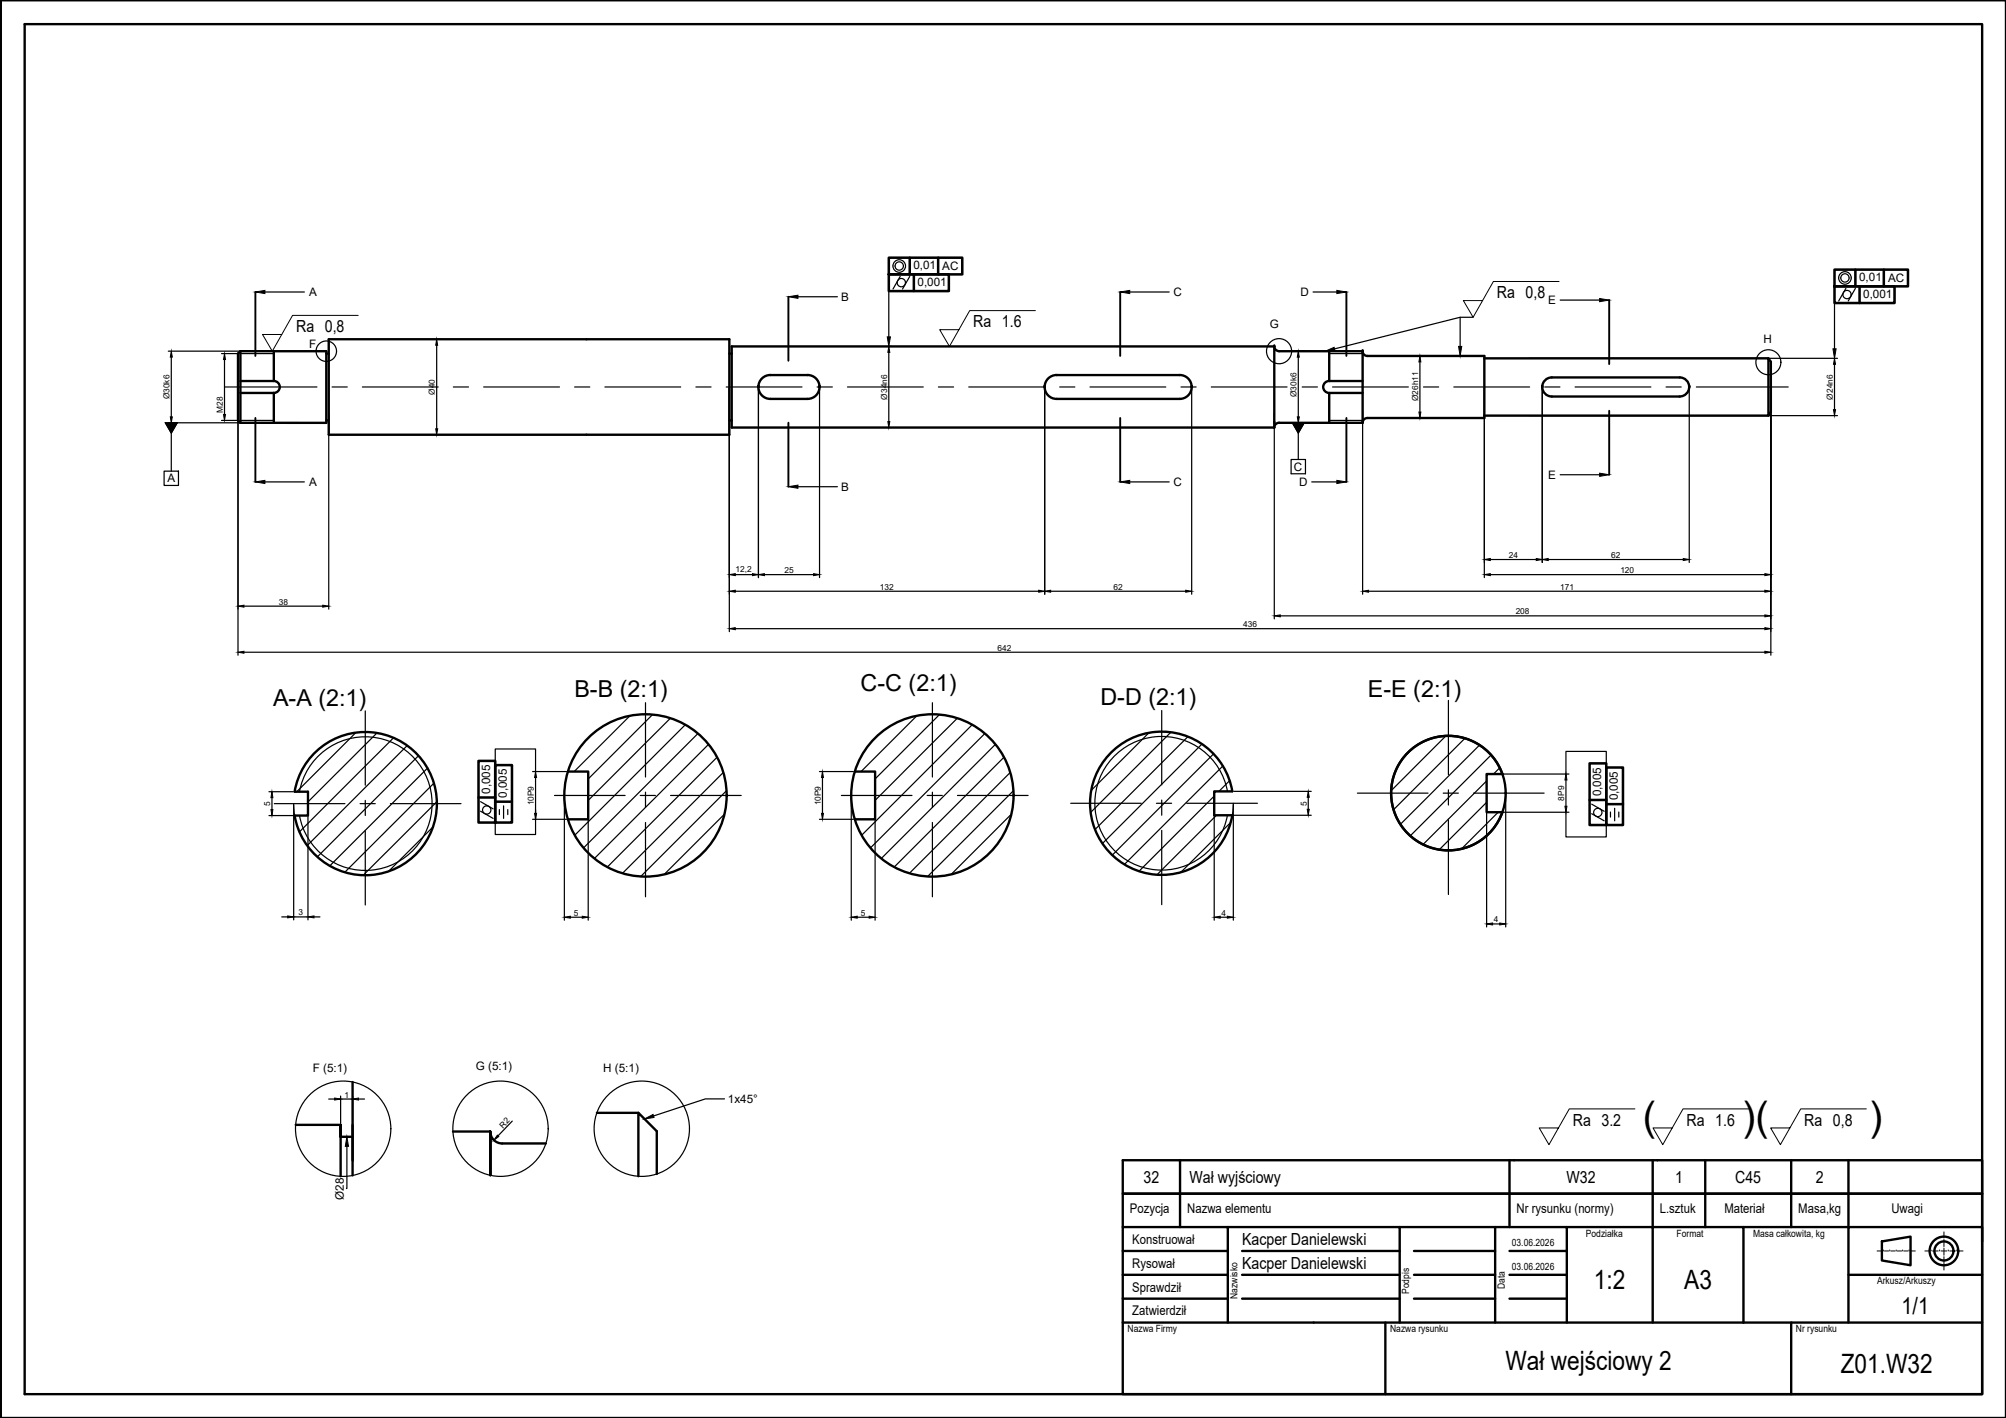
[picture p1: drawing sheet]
<svg xmlns="http://www.w3.org/2000/svg" width="420mm" height="297mm" viewBox="0 0 420 297" stroke-linecap="round" stroke-linejoin="round" font-family="sans-serif">
<!-- layer: gruba -->
<g fill="none" stroke="#000" stroke-width=".5">
<path d="M.2 .1h420v296.9h-420zM5.2 5.1h410v286.9h-410zM50.4 73.6l-.6 .5v14l.6 .5M50.4 73.6h17.9v15h-17.9M50.4 79.8h7M50.4 73.6v15M57.3 79.8a1.25 1.25 0 0 1 1.3 1.3 1.25 1.25 0 0 1-1.3 1.2M57.4 73.6v6.2M68.3 74.1h.6M68.9 71.1h83.9v20h-83.9zM152.8 74.1h.5M159.8 79.1l1-.5h.6h7.7a2.5 2.5 0 0 1 2.6 2.5 2.5 2.5 0 0 1-2.5 2.5h-7.9a2.5 2.5 0 0 1-2.3-1.7 2.5 2.5 0 0 1 .8-2.8z"/>
<path d="M219.7 79.1l1-.5h.6h25.8a2.5 2.5 0 0 1 2.5 2.5 2.5 2.5 0 0 1-2.5 2.5h-25.8a2.5 2.5 0 0 1-2.4-1.7 2.5 2.5 0 0 1 .8-2.8zM266.9 72.6a1 1 0 0 0 1 1h17.5M266.9 72.6h-113.6v17h113.6M266.9 72.6v17M278.4 79.8a1.25 1.25 0 0 0-1.3 1.3 1.25 1.25 0 0 0 1.3 1.2M278.4 79.8h7M278.4 73.6v6.2M285.4 73.6a1 1 0 0 0 1 1h24.5v13h-24.5a1 1 0 0 0-1 1M285.4 73.6v15M310.9 75.1h59.5v12l.5-.7v-10.6l-.5-.7M323.6 79.6l.9-.5h.5h26.8a1.99 1.99 0 0 1 2 2 1.99 1.99 0 0 1-2 2h-26.8a1.99 1.99 0 0 1-1.8-1.3 1.99 1.99 0 0 1 .4-2.2zM50.4 82.3h7"/>
<path d="M57.4 82.3v6.3M68.3 88.1h.6M152.8 88.1h.5M285.4 82.3h-7v6.3M285.4 88.6h-17.5a1 1 0 0 0-1 1M310.9 87.1h59.5M65.7 157.9a15 15 0 0 1 23.2 2.1 15 15 0 0 1-6.8 22.3 15 15 0 0 1-20.4-11.5h2.8v-5h-2.8a14.9 14.9 0 0 1 4-7.9zM232.8 157.6a15 15 0 0 1 25.3 8.2h-3.8v5h3.8a15 15 0 0 1-21.7 10.8 15 15 0 0 1-3.6-24zM119 161.6h4.2v10h-4.2M179 161.6h4.3v10h-4.3M314.7 162.1a12 12 0 0 0-18.5-5.6 12 12 0 0 0 0 19.3 12 12 0 0 0 18.5-5.7h-3.3v-8h3.3M61.9 235.6h9.4"/>
<path d="M73.9 238.1h-2.6v-2.5v10.8M73.9 226.7v19.5M94.9 237h7.8v9.2v-9.2a2.48 2.48 0 0 0 2.5 2.5h9.1M125 233.1h8.7M137.6 245.9v-8.9l-3.9-3.9v13.3"/>
<circle cx="135.2" cy="166.6" r="17"/>
<circle cx="195.3" cy="166.6" r="17"/>
<circle cx="303.4" cy="166.1" r="12"/>
</g>
<g fill="#000">
<circle cx="266.9" cy="72.6" r=".25"/>
<circle cx="285.4" cy="73.6" r=".25"/>
<circle cx="158.9" cy="81.1" r=".25"/>
<circle cx="171.7" cy="81.1" r=".25"/>
<circle cx="218.8" cy="81.1" r=".25"/>
<circle cx="249.6" cy="81.1" r=".25"/>
<circle cx="266.9" cy="88.6" r=".25"/>
<circle cx="323" cy="81.1" r=".25"/>
<circle cx="353.8" cy="81.1" r=".25"/>
</g>
<!-- layer: chuda -->
<g fill="none" stroke="#000" stroke-width=".25">
<path d="M188.5 57.9l-1.5 2.6M190.5 57.9l-1.5 2.6M35.3 73.6h21.7M35.9 74.8v12.5M46.4 74.1h3.6M47 75.3v11.5M49.8 74.4v62.9M50.4 74.1h7M55.5 61.2h8.3M91.5 72.3v17.5M91.8 71.1h.3M167.1 62.2h8.3"/>
<path d="M186.2 73.8v14.5M186.5 72.6h.3M193.3 61h-7.1v9.6M236.6 61.2h8.3M271.3 73.6h2.2M271.9 74.8v12.5M275 61.2h5M278.4 74.1h7M297.4 75.8v10.5M297.7 74.6h.3M305.8 66.5v6.1M308.5 66.5h-2.7l-26.3 6.6"/>
<path d="M320.3 75.1h64.6M326.8 62.9h8.2M370.9 76.1v61.2M384.2 76.3v9.5M386.6 60.4l-1.5 2.6M388.6 60.4l-1.5 2.6M391.4 63.5h-7.2v9.6M34.4 98.7h3v3h-3zM34.6 88.6h2.5l-1.2 2.1zM35.3 88.6h21.7M35.9 90.7v8M46.4 88.1h3.6"/>
<path d="M50.4 88.1h7M68.9 86.7v40.9M91.8 91.1h.3M152.8 81.4v50.9M158.9 81.4v39.6M171.7 81.4v39.6M186.5 89.6h.3M218.8 81.4v43.1M249.6 81.4v43.1M266.9 86.7v42.9M270.4 96.3h3v2.9h-3zM270.7 88.6l1.2 2.1 1.3-2.1"/>
<path d="M271.3 88.6h2.2M271.9 90.7v5.6M278.4 88.1h7M285.4 86v38.5M297.7 87.6h.3M310.9 81.4v39.6M320.3 87.1h64.6M323 81.4v36.4M326.8 99.4h8.2M353.8 81.4v36.4M55.5 101h8.3M167.1 102h8.3"/>
<path d="M236.6 101h8.3M274.7 101h5.3M312.1 117.2h9.7M324.3 117.2h28.3M51.1 136.6h318.6M51.1 127h16.5M154 131.7h215.7M154 120.4h3.6M154 123.9h63.6M160.1 120.4h10.3M220.1 123.9h28.2M268.1 129h101.6"/>
<path d="M286.6 123.9h83.1M312.1 120.4h57.6M74.5 153.5l-12.3 12.3M79 153.5l-14.5 14.5M82.4 154.6l-19.7 19.7M85.3 156.2l-21 20.9M87.7 158.3l-21.2 21.2M103.7 159.4v-2.5h8.5v4.7M131.9 149.9l-11.6 11.7M136.7 149.7l-13.5 13.5M140.4 150.4l-17.2 17.3M143.5 151.8l-23.1 23.2"/>
<path d="M146.2 153.7l-24 23.9M148.4 155.9l-23.9 23.9M150.2 158.6l-23 23M192 149.9l-11.6 11.7M196.8 149.7l-13.5 13.5M200.5 150.4l-17.2 17.3M203.6 151.8l-23.1 23.2M206.3 153.7l-24 23.9M208.5 155.9l-23.9 23.9M210.3 158.6l-23 23M240.6 153.5l-12 12.1M245.2 153.4l-16.8 16.8"/>
<path d="M248.8 154.3l-19.4 19.5M251.7 155.9l-20.8 20.8M254.2 157.9l-21.2 21.2M302.8 154.2l-11.4 11.4M306.8 154.7l-14.9 14.9M309.9 156.1l-16.6 16.6M312.3 158.1l-16.9 17M336.4 159.9v-2.5h-8.4v4.7M56.3 170.8h5.1M56.3 165.8h5.1M57 167.1v2.5M61.5 168.3l.2 2.5"/>
<path d="M61.5 168.7v24M62.7 165.8a14 14 0 0 1 21.5-9.1 14 14 0 0 1 0 23.3 14 14 0 0 1-21.5-9.2M64.5 168.7v24M89.5 160.9l-20.4 20.5M90.7 173.2l-9.3 9.3M90.9 164.1l-18.7 18.6M91.5 167.9l-15.4 15.4M100.7 169.9l2.6 1.5M100.7 167.9l2.6 1.5M104.6 169.6v1M105.5 168.8v2.6M106.4 169.6v1"/>
<path d="M111.5 161.6h7.1M111.5 171.6h7.1M112.2 169.6v5.2h-8.5v-2.5M112.2 162.9v7.5M118.2 166.9v25.9M119.2 171.6l-.2 .2M123.2 166.9v25.9M151.5 161.8l-21.1 21.1M151.7 170.5l-12.6 12.7M152.2 165.6l-18 18M171.6 161.6h7.1M171.6 171.6h7.1"/>
<path d="M172.3 162.9v7.5M178.3 166.9v25.9M179.3 171.6l-.2 .2M183.3 166.9v25.9M211.6 161.8l-21.1 21.1M211.8 170.5l-12.6 12.7M212.3 165.6l-18 18M254.3 166.8l-15.7 15.7M254.3 168.6v24.2M254.8 170.8l-12.5 12.4M256.1 160.5l-20.6 20.6M257.1 165.8a14 14 0 0 0-21.5-9.2 14 14 0 0 0 0 23.3 14 14 0 0 0 21.5-9.1"/>
<path d="M257.5 163.5l-2.2 2.3M257.8 172.3l-10.5 10.4M258.3 168.3l-.2 2.5M258.3 168.6v24.2M258.4 170.8h16.2M258.4 165.8h16.2M274 167v2.5M311.4 163.6l-13.3 13.3M311.4 168.1l-9.9 9.9M311.4 166.5v27.7M311.7 162.1h16.9M311.7 170.1h16.9"/>
<path d="M313.8 170.1l-7.7 7.7M314.1 160.8l-1.3 1.3M315.4 166.5v27.7M328 170.1v5.2h8.4v-2.5M328 163.4v5.5M333.4 170.5l2.6 1.4M333.4 168.5l2.6 1.4M337.3 170.1v1.1M338.2 169.3v2.6M339.1 170.1v1.1M59 192.1h1.3M61.5 192.1h3"/>
<path d="M65.8 192.1h1.2M119.5 192.1h2.5M179.5 192.1h2.5M255.6 192.1h1.5M312.6 193.5h1.5M68.8 230.2h1.3M71.3 229.6v5.7M71.3 230.2h2.6M73.9 229.6v5.7M75.1 230.2h1.2M107.3 234.8l-3 3.1M151.7 230.2h-4l-10.8 3.6"/>
<path d="M72.7 240.1l-.1 8.9"/>
<circle cx="188.3" cy="55.7" r="1.32"/>
<circle cx="188.3" cy="55.7" r=".87"/>
<circle cx="188.8" cy="59.2" r=".87"/>
<circle cx="386.4" cy="58.2" r="1.32"/>
<circle cx="386.4" cy="58.2" r=".87"/>
<circle cx="68.3" cy="73.6" r="2.14"/>
<circle cx="267.9" cy="73.6" r="2.63"/>
<circle cx="370.4" cy="75.9" r="2.62"/>
<circle cx="386.9" cy="61.7" r=".87"/>
<circle cx="101.9" cy="169.7" r=".87"/>
<circle cx="334.7" cy="170.2" r=".87"/>
<circle cx="71.9" cy="236.4" r="10"/>
<circle cx="104.8" cy="236.4" r="10"/>
<circle cx="134.4" cy="236.4" r="10"/>
</g>
<!-- layer: Linia gruba -->
<g fill="none" stroke="#000" stroke-width=".5">
<path d="M247.2 243h110v14M257.2 257h36v20M293.2 257h20v20M313.2 257h15v20M316.2 243v14M328.2 257h18v20M346.2 243v14h19v20M357.2 243h18v14M375.2 243h40v7M387.2 243v14h-22M415.2 250h-180v7M415.2 250h-180v-7h12v14"/>
<path d="M415.2 250v10.1M235.2 277h180v15h-180zM235.2 277v-20h22v20M235.2 267h22M235.2 272h22M235.2 262.1h22M260.2 267h33M260.2 272h33M260.2 262.1h33M290.2 277v15M296.2 267h17M296.2 272h17"/>
<path d="M296.2 262.1h17M316.2 267h12M316.2 272h12M316.2 262.1h12M375.2 277v15M387.2 277v-20h28v20M387.2 267h28M394.2 260.1l6-1.1v6l-6-1z"/>
<circle cx="407.2" cy="262" r="3"/>
<circle cx="407.2" cy="262" r="2"/>
</g>
<!-- layer: Osie -->
<g fill="none" stroke="#000" stroke-width=".21">
<path d="M407.2 259.3h.1M407.2 258v1M407.2 259.6v1.2M393.2 262.1h1M394.5 262.1h.1M394.7 262.1h.9M395.8 262.1h.1M396 262.1h.9M397.2 262.1h.1M397.4 262.1h.9M398.5 262.1h.1M398.7 262.1h.9"/>
<path d="M399.9 262.1h.1M400.1 262.1h1.1M403.2 262.1h1M404.5 262.1h.1M404.8 262.1h1.2M406.3 262.1h.1M406.6 262.1h1.2M407.2 261.1h.1M407.2 262.9h.1M407.2 264.7h.1M407.2 261.4v1.2M407.2 263.2v1.2"/>
<path d="M407.2 265v1M408.1 262.1h.1M408.4 262.1h1.2M409.9 262.1h.1M410.2 262.1h1"/>
</g>
<!-- layer: Wymiary -->
<path d="M326.5 59h-13.7l-4.3 7.5-2-3.5h4M75 66.1h-13.7l-4.3 7.5-2-3.5h4M216.9 65.1h-13.8l-4.2 7.5-2.1-3.5h4M342.4 232.3h-13.7l-4.3 7.5-2-3.5h4M366.3 232.3h-13.8l-4.2 7.5-2.1-3.5h4M390.9 232.3h-13.7l-4.3 7.5-2-3.5h4" fill="none" stroke="#000" stroke-width=".21"/>
<!-- layer: przekroj -->
<path d="M53.5 61.2v13.4M165.1 62.2v13.4M234.6 61.2v13.4M282 61.2v13.4M337 62.9v13.4M53.5 87.6v13.4M165.1 88.5v13.5M234.6 87.6v13.4M282 87.6v13.4M337 86v13.4" fill="none" stroke="#000" stroke-width=".4"/>
<!-- layer: chuda -->
<g fill="#000" stroke="#000" stroke-width=".21">
<path d="M35.9 73.6l.2 1.2h-.4zM47 74.1l.2 1.2h-.4zM53.5 61.2l2-.4v.7zM91.5 71.1l.2 1.2h-.4zM165.1 62.2l2-.4v.7zM186.2 72.6l.2 1.2h-.4zM185.8 70.6h.7l-.3 2zM234.6 61.2l2-.4v.7zM271.9 73.6l.2 1.2h-.4zM277.6 73.6l1.8-.8 .2 .6zM280 60.8l2 .4-2 .3zM297.4 74.6l.2 1.2h-.4z"/>
<path d="M305.5 72.6h.7l-.4 2zM335 62.5l2 .4-2 .3zM384.2 75.1l.3 1.2h-.5zM383.9 73.1h.7l-.4 2zM34.6 88.6h2.5l-1.2 2.1zM35.7 87.3h.4l-.2 1.3zM46.8 86.8h.4l-.2 1.3zM91.3 89.8h.4l-.2 1.3zM186 88.3h.4l-.2 1.3zM270.7 88.6h2.5l-1.3 2.1zM271.7 87.3h.4l-.2 1.3zM297.2 86.3h.4l-.2 1.3z"/>
<path d="M335 99.1l2 .3-2 .4zM384 85.8h.5l-.3 1.3zM53.5 101l2-.4v.7zM165.1 102l2-.4v.7zM234.6 101l2-.4v.7zM280 100.6l2 .4-2 .3zM310.9 117.2l1.2-.2v.4zM321.8 117l1.2 .2-1.2 .2zM323 117.2l1.3-.2v.4zM352.6 117l1.2 .2-1.2 .2zM49.8 136.6l1.3-.2v.4zM49.8 127l1.3-.2v.4z"/>
<path d="M67.6 126.8l1.3 .2-1.3 .2zM152.8 131.7l1.2-.2v.4zM152.8 120.4l1.2-.2v.4zM152.8 123.9l1.2-.3v.5zM157.6 120.2l1.3 .2-1.3 .2zM158.9 120.4l1.2-.2v.4zM170.4 120.2l1.3 .2-1.3 .2zM217.6 123.6l1.2 .3-1.2 .2zM218.8 123.9l1.3-.3v.5zM248.3 123.6l1.3 .3-1.3 .2zM266.9 129l1.2-.2v.4zM285.4 123.9l1.2-.3v.5z"/>
<path d="M310.9 120.4l1.2-.2v.4zM369.7 136.4l1.2 .2-1.2 .2zM369.7 131.5l1.2 .2-1.2 .2zM369.7 128.8l1.2 .2-1.2 .2zM369.7 120.2l1.2 .2-1.2 .2zM369.7 123.6l1.2 .3-1.2 .2zM56.7 169.6h.5l-.2 1.2zM57 165.8l.2 1.3h-.5zM112.2 161.6l.2 1.3h-.4zM112 170.4h.4l-.2 1.2zM172.3 161.6l.2 1.3h-.4zM172.1 170.4h.4l-.2 1.2z"/>
<path d="M273.8 169.5h.4l-.2 1.3zM274 165.8l.2 1.2h-.4zM328 162.1l.2 1.3h-.4zM327.8 168.9h.4l-.2 1.2zM60.3 191.9l1.2 .2-1.2 .2zM64.5 192.1l1.3-.2v.4zM118.2 192.1l1.3-.2v.4zM122 191.9l1.2 .2-1.2 .2zM178.3 192.1l1.2-.2v.4zM182 191.9l1.3 .2-1.3 .2zM254.3 192.1l1.3-.2v.4zM257.1 191.9l1.2 .2-1.2 .2z"/>
<path d="M311.4 193.5l1.2-.2v.5zM314.1 193.3l1.3 .2-1.3 .3zM70.1 230l1.2 .2-1.2 .2zM73.9 230.2l1.2-.2v.4zM104.2 237.8l.3 .3-1 .7zM135 234.4l1.8-.9 .2 .6zM72.7 238.1l.3 2h-.7z"/>
</g>
<g fill="none" stroke="#000" stroke-width=".25">
<path d="M47.2 81.1h19.2M69.6 81.1h3.1M75.9 81.1h15.9M95 81.1h3.1M101.3 81.1h15.9M120.4 81.1h3.1M126.7 81.1h15.9M145.8 81.1h3.1M152.1 81.1h15.9M171.2 81.1h3.1M177.5 81.1h15.9M196.6 81.1h3.1"/>
<path d="M202.9 81.1h15.9M222 81.1h3.1M228.3 81.1h15.9M247.4 81.1h3.1M253.7 81.1h15.9M272.8 81.1h3.1M279.1 81.1h15.9M298.2 81.1h3.1M304.5 81.1h15.9M323.6 81.1h3.1M329.9 81.1h15.9M349 81.1h3.1"/>
<path d="M355.3 81.1h19.2M76.5 148.9v15.6M135.2 147.2v15.6M195.3 147.2v15.6M243.3 148.8v15.6M303.4 146.7v15.6M57.4 168.3h14.8M75.4 168.3h3.2M76.5 167.7v3.1M76.5 174v15.6M81.8 168.3h14.8M116.1 166.6h14.8"/>
<path d="M134.1 166.6h3.2M135.2 165.9v3.2M135.2 172.3v15.6M140.5 166.6h14.7M176.2 166.6h14.8M194.2 166.6h3.2M195.3 165.9v3.2M195.3 172.3v15.6M200.5 166.6h14.8M224.3 168.3h14.7M242.2 168.3h3.2M243.3 167.6v3.2"/>
<path d="M243.3 173.9v15.6M248.6 168.3h14.8M284.3 166.1h14.8M302.3 166.1h3.2M303.4 165.5v3.1M303.4 171.8v15.6M308.6 166.1h14.8"/>
</g>
<!-- layer: chuda -->
<g fill="none" stroke="#000" stroke-width=".53">
<path d="M186.2 54h15.3v3.5h-15.3zM186.2 57.5h12.5v3.5h-12.5zM190.5 54v3.5M191.4 57.5v3.5M196.5 54v3.5M384.2 56.5h15.4v3.5h-15.4zM384.2 60h12.6v3.5h-12.6zM388.6 56.5v3.5M389.5 60v3.5M394.6 56.5v3.5M100.2 159.4h3.5v12.9h-3.5zM332.9 159.9h3.5v12.9h-3.5z"/>
<path d="M100.2 167.1h3.5M103.7 160.3h3.5v12h-3.5zM103.7 167.9h3.5M332.9 167.6h3.5M336.4 160.8h3.5v12h-3.5zM336.4 168.5h3.5"/>
</g>
<g font-size="8.4">
<text x="344.1" y="236.7">(</text>
<text x="364.9" y="236.7">)(</text>
<text x="391.5" y="236.7">)</text>
</g>
<g font-size="5.6">
<text x="333.9" y="270.1">1:2</text>
<text x="352.8" y="270">A3</text>
<text x="315.3" y="287">Wał wejściowy 2</text>
<text x="385.5" y="287.5">Z01.W32</text>
</g>
<g font-size="4.9">
<text x="57.2" y="148">A-A (2:1)</text>
<text x="120.3" y="146">B-B (2:1)</text>
<text x="180.3" y="144.8">C-C (2:1)</text>
<text x="230.5" y="147.7">D-D (2:1)</text>
<text x="286.5" y="146">E-E (2:1)</text>
<text x="398.3" y="275.3">1/1</text>
</g>
<g font-size="3.5">
<text x="313.5" y="62.5">Ra 0,8</text>
<text x="62" y="69.6">Ra 0,8</text>
<text x="203.9" y="68.6">Ra 1.6</text>
<text x="329.4" y="235.8">Ra 3.2</text>
<text x="353.3" y="235.8">Ra 1.6</text>
<text x="377.9" y="235.8">Ra 0,8</text>
<text x="239.5" y="247.8">32</text>
<text x="249.2" y="247.8">Wał wyjściowy</text>
<text x="328.1" y="247.8">W32</text>
<text x="350.8" y="247.8">1</text>
<text x="363.4" y="247.8">C45</text>
<text x="380.3" y="247.8">2</text>
<text x="260.2" y="260.8">Kacper Danielewski</text>
<text x="260.2" y="265.8">Kacper Danielewski</text>
</g>
<g font-size="2.8">
<text x="236.7" y="254">Pozycja</text>
<text x="248.7" y="254">Nazwa elementu</text>
<text x="317.7" y="254">Nr rysunku (normy)</text>
<text x="347.7" y="254">L.sztuk</text>
<text x="361.2" y="254">Materiał</text>
<text x="376.7" y="254">Masa,kg</text>
<text x="396.2" y="254">Uwagi</text>
<text x="237.2" y="260.5">Konstruował</text>
<text x="237.2" y="265.5">Rysował</text>
<text x="237.2" y="270.5">Sprawdził</text>
<text x="237.2" y="275.5">Zatwierdził</text>
</g>
<g font-size="2.4">
<text x="191.3" y="56.4">0,01</text>
<text x="192.2" y="59.9">0,001</text>
<text x="197.4" y="56.6">AC</text>
<text x="389.4" y="58.9">0,01</text>
<text x="395.4" y="59.1">AC</text>
<text x="64.7" y="62">A</text>
<text x="176.2" y="63">B</text>
<text x="245.8" y="62.1">C</text>
<text x="272.4" y="62">D</text>
<text x="324.3" y="63.7">E</text>
<text x="390.3" y="62.4">0,001</text>
<text x="266" y="68.8">G</text>
<text x="369.4" y="71.8">H</text>
<text x="64.8" y="72.9">F</text>
<text x="35.1" y="101">A</text>
<text x="64.7" y="101.8">A</text>
<text x="245.8" y="101.8">C</text>
<text x="271" y="98.6">C</text>
<text x="272.1" y="101.8">D</text>
<text x="324.3" y="100.3">E</text>
<text x="176.2" y="102.8">B</text>
<text x="102.7" y="166.3" transform="rotate(-90 102.7 166.3)">0,005</text>
<text x="106.2" y="167.2" transform="rotate(-90 106.2 167.2)">0,005</text>
<text x="335.4" y="166.8" transform="rotate(-90 335.4 166.8)">0,005</text>
<text x="338.9" y="167.7" transform="rotate(-90 338.9 167.7)">0,005</text>
<text x="65.5" y="224.5">F (5:1)</text>
<text x="99.7" y="224.1">G (5:1)</text>
<text x="126.4" y="224.6">H (5:1)</text>
<text x="152.5" y="231.1">1x45°</text>
<text x="72" y="251.4" transform="rotate(-90 72 251.4)">Ø28</text>
</g>
<g font-size="2.1">
<text x="316.7" y="261">03.06.2026</text>
<text x="332.2" y="259">Podziałka</text>
<text x="351.2" y="259">Format</text>
<text x="367.2" y="259">Masa całkowita, kg</text>
<text x="316.7" y="266">03.06.2026</text>
<text x="393.2" y="269">Arkusz/Arkuszy</text>
<text x="259.2" y="272" transform="rotate(-90 259.2 272)">Nazwisko</text>
<text x="295.2" y="271" transform="rotate(-90 295.2 271)">Podpis</text>
<text x="315.2" y="270" transform="rotate(-90 315.2 270)">Data</text>
<text x="236.2" y="279">Nazwa Firmy</text>
<text x="291.2" y="279">Nazwa rysunku</text>
<text x="376.2" y="279">Nr rysunku</text>
</g>
<g font-size="1.7">
<text x="35.5" y="83.6" transform="rotate(-90 35.5 83.6)">Ø30k6</text>
<text x="91.1" y="82.7" transform="rotate(-90 91.1 82.7)">Ø40</text>
<text x="185.8" y="83.7" transform="rotate(-90 185.8 83.7)">Ø34n6</text>
<text x="271.6" y="83.2" transform="rotate(-90 271.6 83.2)">Ø30k6</text>
<text x="383.9" y="83.7" transform="rotate(-90 383.9 83.7)">Ø24n6</text>
<text x="46.7" y="86.5" transform="rotate(-90 46.7 86.5)">M28</text>
<text x="297" y="84" transform="rotate(-90 297 84)">Ø26h11</text>
<text x="154.1" y="119.8">12,2</text>
<text x="316" y="116.9">24</text>
<text x="337.5" y="116.9">62</text>
<text x="164.3" y="120">25</text>
<text x="184.3" y="123.5">132</text>
<text x="233.2" y="123.5">62</text>
<text x="326.8" y="123.5">171</text>
<text x="339.4" y="120">120</text>
<text x="58.4" y="126.6">38</text>
<text x="260.4" y="131.4">436</text>
<text x="317.5" y="128.7">208</text>
<text x="208.9" y="136.3">642</text>
<text x="327.6" y="167.7" transform="rotate(-90 327.6 167.7)">8P9</text>
<text x="56.6" y="168.8" transform="rotate(-90 56.6 168.8)">5</text>
<text x="111.8" y="168.7" transform="rotate(-90 111.8 168.7)">10P9</text>
<text x="171.9" y="168.7" transform="rotate(-90 171.9 168.7)">10P9</text>
<text x="273.7" y="168.8" transform="rotate(-90 273.7 168.8)">5</text>
<text x="62.5" y="191.7">3</text>
<text x="120.2" y="191.8">5</text>
<text x="180.3" y="191.8">5</text>
<text x="255.9" y="191.8">4</text>
<text x="312.9" y="193.2">4</text>
<text x="72.2" y="229.9">1</text>
<text x="105.4" y="236.4" transform="rotate(-46 105.4 236.4)">R2</text>
</g>
</svg>
